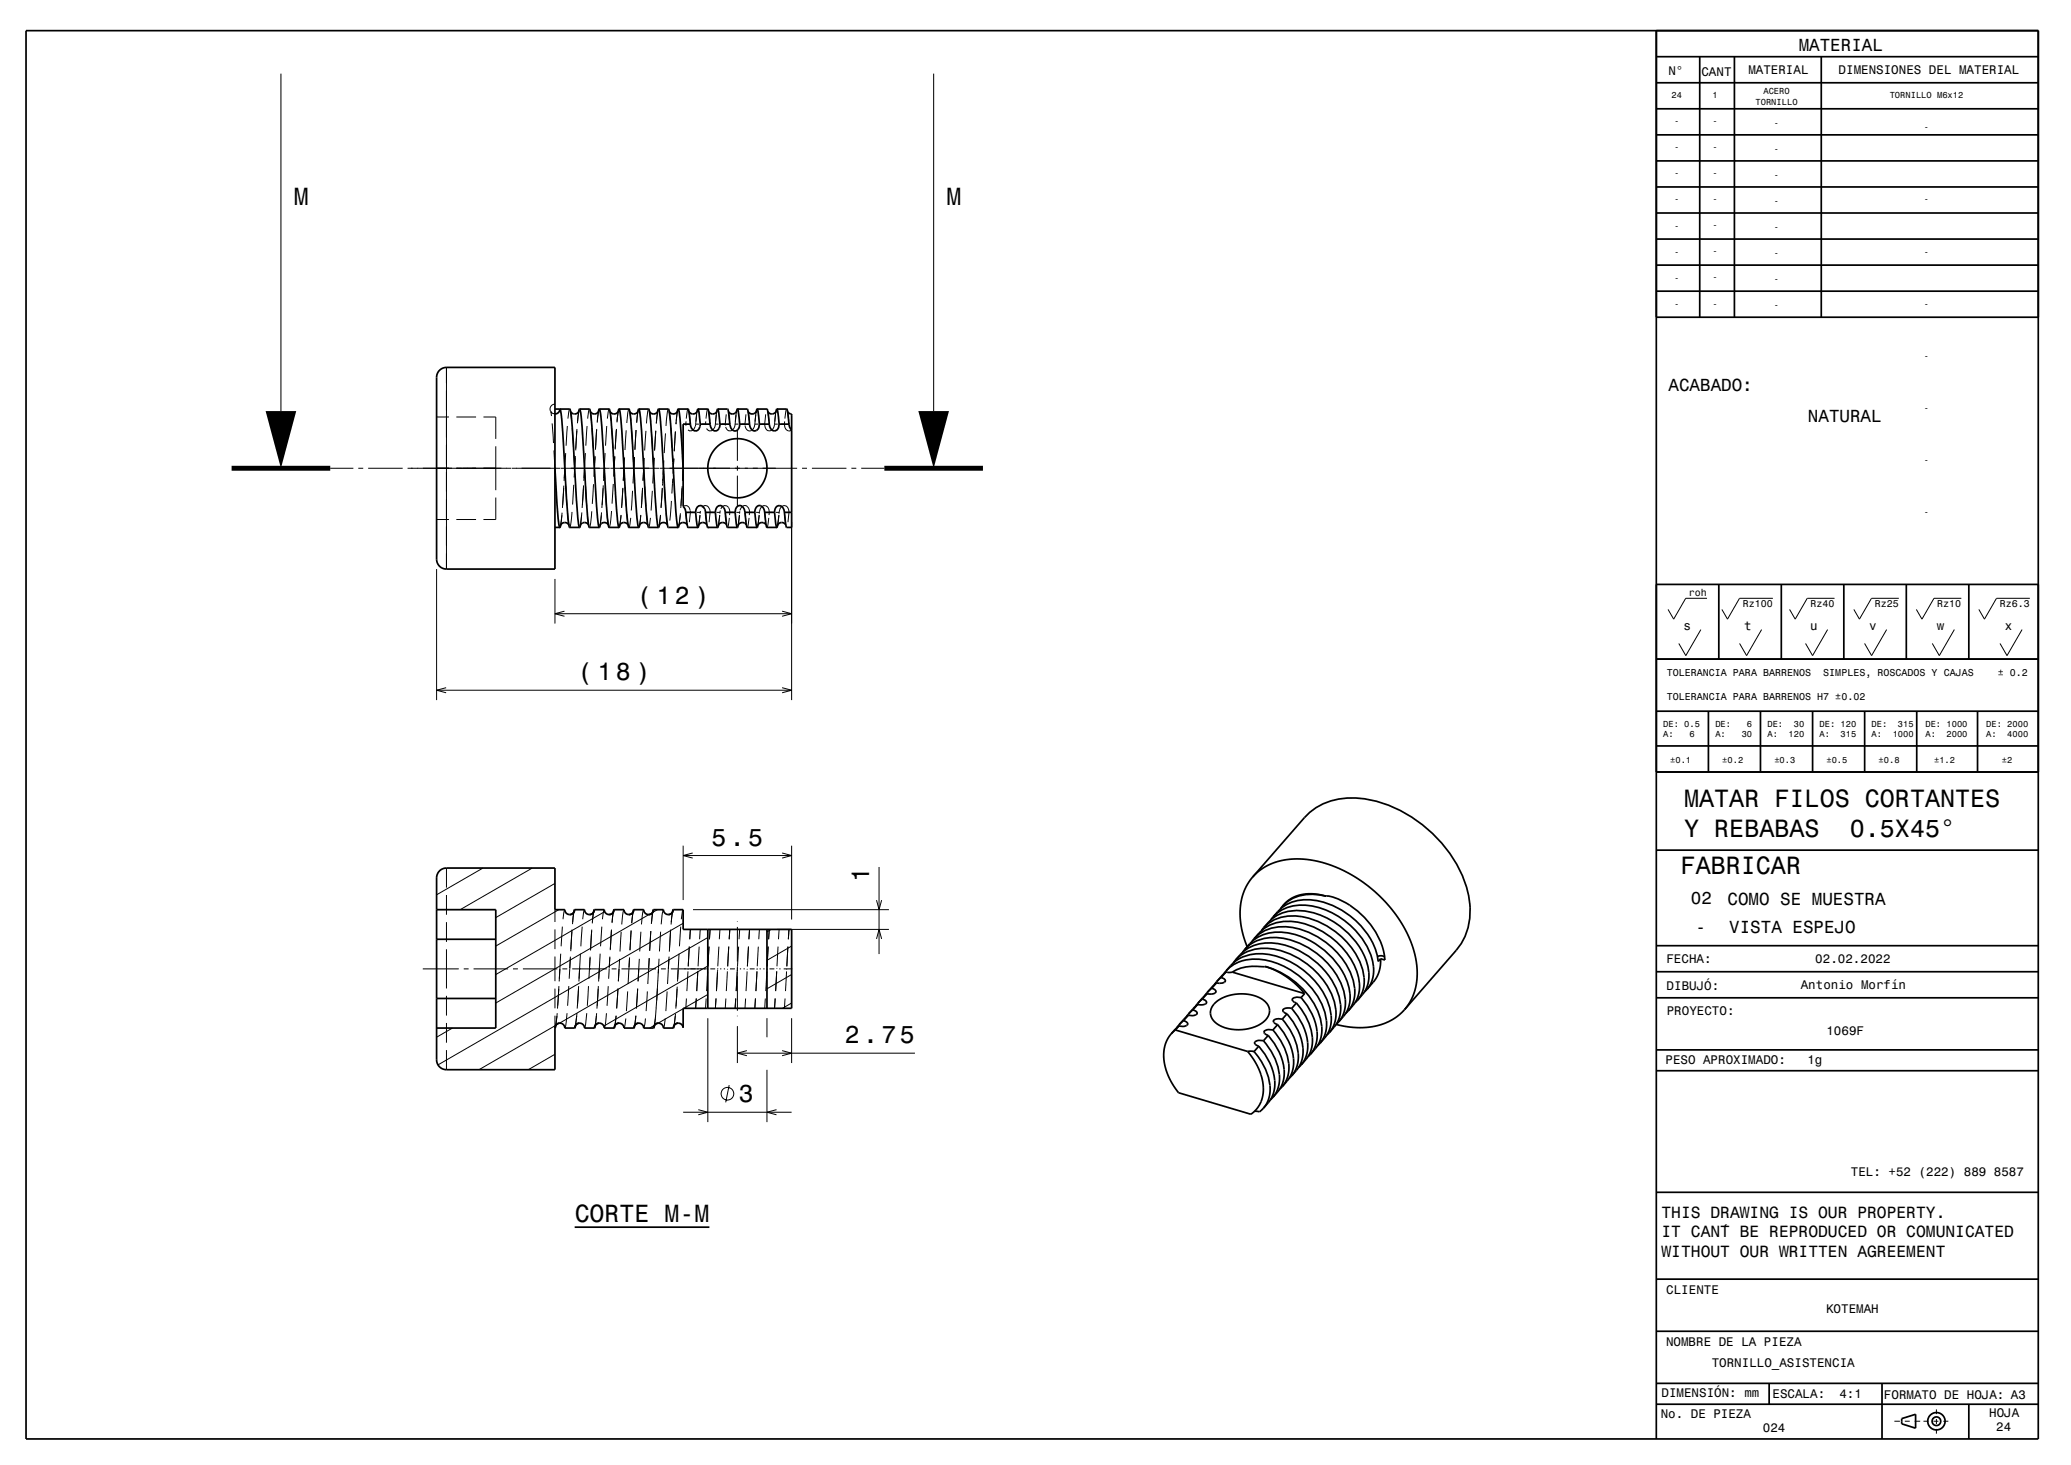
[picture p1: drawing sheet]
<svg xmlns="http://www.w3.org/2000/svg" width="420mm" height="297mm" viewBox="0 0 420 297" stroke-linecap="round" stroke-linejoin="round" font-family="sans-serif">
<g fill="none" stroke="#000" stroke-width=".2">
<path d="M57 14.9v68.4M189.3 14.9v68.4M90.5 74.5v40.9M67 94.9h4.7M72.7 94.9h1M74.7 94.9h7M82.7 94.9h1M83.4 94.9h1.4M84.7 94.9h19M88.5 84.5h2.5M92.5 84.5h4M98 84.5h2.5v4.5"/>
<path d="M100.5 90.5v8.9M103.8 94.9h9.9M112 85.8l.3 4M112.3 91.3l.2 3.6M112.5 83.9a.87 .87 0 0 1-.8-.5l.1 .9M112.5 81.9a1 1 0 0 0-.9 1.4M113.8 94.9h9.9M114.3 99l-.2 4M114.3 98.4l-.2 4M114.5 95l.2 2M114.7 91.9l-.3 5.6M114.7 98.5l.3 4"/>
<path d="M115.1 86.4l-.3 4M115.5 82.9l-.3 2M115.7 83.5l.2 1.8M116.1 86.8l.2 4M116.4 98.3l-.3 4M116.4 92.3l.1 2.6M116.7 92.5l-.3 4.3M117 87.3l-.2 4M117 87l-.2 4M117.4 83.5l-.3 2M117.4 83.4l-.3 2.4M118.3 99l-.2 4"/>
<path d="M118.3 98.4l-.2 4M118.6 95.1l.1 2M118.7 91.9l-.3 5.6M118.8 98.6l.2 4M119.1 86.4l-.3 4M119.5 82.9l-.3 2M119.7 83.5l.2 1.8M120.1 86.8l.2 4M120.4 98.2l-.3 4M120.4 92.3l.2 2.8M120.7 92.4l-.3 4.3M121 87.2l-.2 4"/>
<path d="M121 87l-.2 4M121.4 83.5l-.3 2M121.4 83.4l-.3 2.3M122.3 99l-.2 4M122.3 98.4l-.2 4M122.6 95.2l.1 2M122.7 91.9l-.3 5.6M122.8 98.7l.2 4M123.1 86.4l-.3 4M123.5 82.9l-.3 2M123.7 83.5l.2 1.8M123.8 94.9h9.9"/>
<path d="M124.1 86.8l.2 4M124.4 98.1l-.3 4M124.4 92.3l.1 2.7M124.7 92.6l-.1 2M124.7 92.4l-.2 4.2M125 87.1l-.2 4M125 87l-.2 4M125.4 83.5l-.3 2M125.4 83.4l-.3 2.2M126.3 98.9l-.2 4M126.3 99l-.2 4M126.6 94.7l-.2 2.8"/>
<path d="M126.6 95.2l.1 2M126.7 92.7l-.3 4.7M126.8 98.7l.2 4M127 87.2l-.3 4M127.5 82.9l-.2 .8-.2 2M127.7 83.4l.2 1.9M127.7 83.4v.1M127.7 83.5h.1M128.1 86.8l.2 4M128.3 99.5l-.3 4M128.4 92.3l.1 2.7M128.6 94.7l.1-2-.3 5.3"/>
<path d="M128.8 91.2l.2-4-.2 4M129.4 83.4l-.3 2.3 .3-2.2M130.3 99l-.2 4M130.3 98.9l-.2 4M130.5 94.8l-.1 2.7M130.5 94.8l-.1 2.6M130.6 95.1l.1 2M130.7 92.8l-.2 2M130.8 98.6l.2 4M131 87.3l-.3 4M131.5 82.9l-.1 .5-.3 2.4M131.7 83.5l.3 2.1"/>
<path d="M132.1 87l.2 4M132.3 99.5l-.3 4M132.4 92.5l.1 2.5M132.5 94.8l.2-2-.3 5.2M133 87.3l-.3 4 .3-4M133.4 83.4l-.3 2.4 .3-2.3M133.8 94.9h27.9M134.3 99l-.2 4M134.3 98.9l-.2 4M134.4 97.1v1.3M134.6 95.1l.1 2M134.6 93.3l-.2 4.2"/>
<path d="M134.8 98.6l.2 4M135 87.9l-.3 4M135.5 82.9l-.2 .6-.2 2.9M135.7 83.5l.2 1.8M136.1 86.8l.2 4M136.4 92.3l.1 1.5M136.4 97l-.1 3.1M136.7 93l-.2 3M137 87.5l-.3 4zM137.4 83.5l-.3 2.5v-.4M137.4 83.4l-.3 2M138.3 99l-.2 4"/>
<path d="M138.3 98.6l-.2 4M138.5 95.1l-.1 2M138.5 95.1l-.1 2.4M138.5 95v.1M138.5 86h.2M138.5 94.9v.1M138.9 86h.2M139.1 86v.3M139.1 85.4v.6M139.5 82.9l-.3 2M139.7 83.5l.2 1.8M140 85.7v.4"/>
<path d="M141.1 86.1v.1a1.02 1.02 0 0 1-.5 1 1.02 1.02 0 0 1-1.1 0M141.3 84.1l-.2 2M141.4 83.5l-.3 2M141.4 83.4h.1M141.7 86l-.6 .1M142.4 86h.7M143.1 86v.2M143.1 85.4v.6M143.5 82.9l-.3 2M143.7 83.5l.2 1.8M144 85.7v.4M145.1 86.1a.99 .99 0 0 1-.6 1.1 .99 .99 0 0 1-1.2-.3"/>
<path d="M145.1 86v.1M145.1 86h.6M145.1 86h.1M145.3 84.1l-.2 2M145.3 83.5l-.2 2M145.4 83.4l-.1 .3M146.4 86h.7M147.1 86v.3M147.3 84l-.2 2M147.5 82.9h.1M147.7 83.5l.2 1.8M148 85.7v.4"/>
<path d="M149.1 86.1a1.24 1.24 0 0 1-1.3 1.2l-.5-.4-.1-.3M149.1 86v.1M149.1 86h.6M149.1 86h.1M149.3 84.1l-.2 2M149.3 83.5l-.2 2M149.4 83.4l-.1 .3M149.5 87.1v6.3M149.5 94.4v1M149.5 96.4v6.3M150.4 86h.7M151.1 86v.1"/>
<path d="M151.3 84l-.2 2M151.5 82.9h.1M151.7 83.5l.2 1.8M152 85.7v.4M153.1 86.1a1.03 1.03 0 0 1-.5 1 1.03 1.03 0 0 1-1.1 0l-.4-.8M153.1 86h.6M153.1 86h.1M153.1 86v.1M153.3 84.1l-.2 2M153.3 83.5l-.2 2M153.4 83.4l-.1 .3M154.4 86h.7"/>
<path d="M155.1 86a1.19 1.19 0 0 0 1.1 1.4 1.37 1.37 0 0 0 .9-1.3M155.3 84l-.2 2M155.5 82.9h.1M155.7 83.5l.2 1.8M156 86v.1M157.1 86h.6M157.1 86v.1M157.1 86h.1M157.3 84.1l-.2 2M157.3 83.5l-.2 2M157.4 83.4l-.1 .3M158.4 86h.7"/>
<path d="M159.1 86a1.19 1.19 0 0 0 1 1.4l.4-.2M159.1 85.4v.6M159.5 82.9l-.3 2M159.7 83.5l.2 1.8M160 85.7v.4M162.7 94.9h1M164.7 94.9h7M172.7 94.9h1M174.7 94.9h4.6M88.5 115.4v26.5M88.5 105.3h2.5M92.5 105.3h4"/>
<path d="M100.5 100.9v4.4h-2.5M112.5 117.4v9M114 104.5l-.3 2M114 103.9l-.3 2.5M115.1 104l.2 2.4M116 103.8l-.2 2.1-.3 1M118 104.5l-.3 2M118 103.9l-.3 2.5M119.1 104.1l.2 2.3M120 103.7l-.2 2.4-.3 .8M122 104.5l-.3 2M122 103.9l-.3 2.5"/>
<path d="M123.1 104.2l.2 2.2M124 103.6l-.2 2.5-.3 .8M126 104.4l-.3 2M126 104.5l-.3 2M127.1 104.2l.3 2.2M127.9 105l-.4 1.9M129.9 104.5l-.2 2M129.9 104.4l-.2 2M131.1 104.1l.2 2.3M131.9 105l-.4 1.9M133.9 104.4l-.2 2M134 104.5l-.3 2"/>
<path d="M135.1 104.1l.3 2.3M135.6 106.9h-.1M136.2 101.6l-.4 3.9M138 104.5l-.3 2M138 104.1l-.3 2.3M138.5 102.7a1.02 1.02 0 0 1 1.2 .1 1.02 1.02 0 0 1 .3 1.1M139.1 103.8l.2 2M139.3 106.1l.1 .3M139.4 106.4h.1M139.5 106.9h.1M140 103.9h.7M140 103.9l-.2 2"/>
<path d="M142 104.5l-.3 2M142 104.4l-.3 2M142 103.8l-.7 .1M142 103.8v.3M142 103.6v.2M142.4 102.9a.79 .79 0 0 1 1.2-.2l.3 .5 .1 .7M143.1 103.8l.2 2M143.4 106.4h.1M143.5 106.9h.1M144 103.9h.7M144 103.9l-.2 2M146 104.5l-.3 2"/>
<path d="M146 104.4l-.3 2M146 103.8l-.7 .1M146 103.8v.3M146.1 103.5l-.1 .3M146.2 103.2a.98 .98 0 0 1 1.2-.6 .98 .98 0 0 1 .6 1.3M147.1 103.8l.2 2M147.4 106.4h.1M147.9 105l-.4 1.9M148 103.9h.7M148 103.9v.5M150 104.5l-.3 2M150 104.4l-.3 2"/>
<path d="M150 103.8l-.7 .1M150 103.8v.3M150.1 103.6l-.1 .2M150.1 103.5a.94 .94 0 0 1 .9-1 .94 .94 0 0 1 1 .9v.5M151.1 103.8l.2 2M151.3 106.4h.1M151.9 105l-.4 1.9M152 103.9h.7M152 103.9v.5M154 104.5l-.3 2M154 104.4l-.3 2M154 103.8l-.7 .1"/>
<path d="M154 103.8v.3M154 103.8h.1M154 103.8a1.18 1.18 0 0 1 1.3-1.3 1.34 1.34 0 0 1 .7 1.4M155.1 103.8l.2 2M155.3 106.4h.1M155.9 105l-.4 1.9M156 103.9v.5M156 103.9h.7M158 104.5l-.3 2M158 104.4l-.3 2M158 103.9h.1M158 103.8a1.32 1.32 0 0 1 1-1.3 1.15 1.15 0 0 1 1 1.4"/>
<path d="M158 103.8l-.7 .1M158 103.8v.3M158.5 105.9h.1M159.1 103.8l.2 2M159.3 106.4h.1M159.5 106.9h.1M160 103.9h.2M160 103.9l-.2 2M160.4 103.9h.1M160.5 105.9v36M88.5 139.9h72M90.5 139.4l-2 .5 2 .5"/>
<path d="M112.5 124.4h48M114.5 123.9l-2 .5 2 .5M158.6 139.4l1.9 .5-1.9 .5M158.6 123.9l1.9 .5-1.9 .5M344.9 127.6l-3 5.3-1.4-2.4M346.2 121.3h-4.3l-2.5 4.2-1.1-2M357.3 127.6l-3.1 5.3-1.4-2.4M359.5 121.3h-6.7l-2.5 4.2-1.1-2M370.6 127.6l-3 5.3-1.4-2.4M372.1 121.3h-5.6l-2.4 4.2-1.2-2M382.6 127.6l-3 5.3-1.5-2.4M385.1 121.3h-5.6l-2.4 4.2-1.1-2"/>
<path d="M396.3 127.6l-3 5.3-1.4-2.4M397.8 121.3h-5.6l-2.4 4.2-1.2-2M410.1 127.6l-3.1 5.3-1.4-2.4M411.7 121.3h-6.8l-2.4 4.2-1.2-2M90.5 176v3.9M97.9 176l-9.4 5.4M107.9 176l-14.6 8.4M112.5 179.1l-12 6.9M138.5 171.4v11.1M138.5 173.4h22M140.5 172.9l-2 .5 2 .6M158.6 172.9l1.9 .5-1.9 .6"/>
<path d="M160.5 171.4v15M178.3 175.8v17.6M85.7 196.4h7.3M90.5 181.4v4M90.5 186.9v4M90.5 192.4v8M94 196.4h1M96 196.4h7M104 196.4h1M106 196.4h7M112.5 184.4v2.5M112.5 188.4v4"/>
<path d="M112.5 193.9v5M113.3 184.4l-12.8 7.4M113.3 199.9l-.2 4M113.5 196.4l-.1 2M113.7 193.3l-.3 5.7M114 196.4h1M114 187.9l-.2 3.9M114.5 184.4l-.3 2M115.4 199.9l-.3 4M115.5 196.3l-.1 2.1M115.7 194.3l-.2 2M115.7 193.9l-.2 2.4"/>
<path d="M116 188.8l-.3 4M116 188.5l-.2 3.9M116 196.4h7M116.3 185l-.2 2M116.4 184.9l-.3 2.4M117.3 199.9l-.2 4M117.5 196.4h.1M117.5 196.4l-.1 2.6M117.7 193.3l-.2 3.1M118.1 187.9l-.3 3.9M118.5 184.4l-.3 2M119.3 199.9l-.2 4"/>
<path d="M119.5 196.4h.1M119.5 196.4l-.1 2M119.5 196.3v.1M119.6 196.2v.1M119.7 194.2l-.1 2M119.7 193.9l-.1 2.3M120 188.7l-.2 4M120 188.4l-.2 4M120.4 185l-.3 2M120.4 184.9l-.3 2.3M121.3 199.9l-.2 4M121.5 196.4l-.1 2.6"/>
<path d="M121.5 196.4h.1M121.7 193.3l-.2 3.1M122.1 187.9l-.3 3.9M122.5 184.4l-.3 2M122.6 184.8l-22.1 12.8M123.4 199.9l-.3 4M123.5 196.4l-.1 2M123.5 196.4h.1M123.5 196.3v.1M123.6 196.1v.1M123.7 194.1l-.1 2M123.7 193.9l-.1 2.2"/>
<path d="M124 188.6l-.2 4M124 188.4l-.2 4M124 196.4h1M124.4 185l-.3 2M124.4 184.9l-.3 2.2M125.5 196.4h.1M125.5 196.4l-.1 2.6M125.7 194.4l-.3 4.5M126 188.9l-.3 4M126 196.4h7M126.5 184.4l-.1 .5-.3 2.5M127.6 196.3l-.2 3.2"/>
<path d="M127.7 194.1l-.1 2.1M128 188.7l-.2 3.9zM128.4 184.9l-.3 2.3 .3-2.2M129.5 196.4l-.1 2.6M129.7 194.4l-.3 4.5M130 188.9l-.3 4M130.5 184.4l-.1 .5-.3 2.5M131.5 196.4v.1M131.5 196.4l-.1 3.1M131.6 185.4l-31.1 17.9M131.7 194.3l-.1 2M132 188.8l-.2 4z"/>
<path d="M132.4 184.9l-.3 2.4 .3-2.3M133.3 184.4l-.9 .6M133.7 194.4l-.5 8.4M134 188.9l-.3 4M134 196.4h1M134.5 184.4l-.2 1.1-.2 1.9M135.5 196.5l-.1 3M135.5 196.4h.1M135.5 196.5h.1M135.7 193.9l-.2 2.5M136 188.9l-.3 4M136 188.5l-.2 3.9"/>
<path d="M136 196.4h7.3M136.4 185l-.3 2M136.4 184.9l-.3 2.5M137.5 196.4h.1M137.7 193.3l-.3 5.7M138 187.9l-.2 3.9M138.5 184.4l-.3 2M138.5 187.2l-49.7 28.7M139.5 196.9l-.2 4M139.5 196.4v.2M139.8 191.9l-.2 4M140 188.4l-.1 2"/>
<path d="M140.5 184.4h39.8M141.5 196.9l-.2 4M141.5 196.7h.1M141.5 196.6v.1M141.5 196.4v.1M141.5 196.3v.1M141.5 196.4h.1M141.6 196.2l-.1 .1M141.8 191.9l-.2 4M142 188.4l-.1 2M143.5 196.9l-.2 4M143.5 196.4v.2"/>
<path d="M143.5 195.8l-21 12.2M143.5 190.1l-30 17.3M143.8 191.9l-.2 4M144 188.4l-.1 2M144 196.4h1M145.5 196.9l-.2 4M145.5 196.6v.2v-.1M145.6 196.2l-.1 .3M145.8 191.9l-.2 4M146 188.4l-.1 2M146 196.4h.3M146.8 196.4h.2"/>
<path d="M147.5 196.9l-.2 4M147.5 196.4v.2M147.5 196.4h.1M147.8 191.9l-.2 4M148 188.4l-.1 2zM148 196.4h1M149.5 196.9l-.2 4M149.5 196.6v.2M149.5 186.8v.1M149.5 187.9v7M149.5 197.9v7M149.6 196.2l-.1 .3"/>
<path d="M149.8 191.9l-.3 5M150 188.4l-.1 2M150 196.4h.3M150.8 196.4h.2M151.5 196.9l-.2 4M151.5 196.4v.2M151.8 191.9l-.2 4M152 188.4l-.1 2zM152 196.4h1M153.5 196.9l-.2 4M153.5 196.5v.1M153.6 196.2l-.1 .3"/>
<path d="M153.8 191.9l-.2 4M154 188.4l-.1 2M154 196.4h.3M154.8 196.4h.2M155.5 196.9l-.2 4M155.5 196.4v.2M155.8 191.9l-.2 4zM156 188.4l-.1 2zM156 196.4h1M156.4 188.4l-.9 .5M157.5 196.4h.1M157.5 188.4h22.8"/>
<path d="M157.6 196.2l-.1 .2M157.8 191.9l-.2 4M158 188.4l-.1 2M158 196.4h.3M158.9 196.4h1.8M159.5 196.9l-.2 4M159.5 196.4v.2M159.5 196.4h.1M159.8 191.9l-.2 4zM160 188.4l-.1 2zM160.5 197.6l-5 2.9M160.5 191.8l-5 2.9"/>
<path d="M177.8 182.5l.5 1.9 .5-1.9M177.8 190.3l.5-1.9 .5 1.9M90.5 201.9v4M90.5 207.4v4M90.5 212.9v4M91.8 208.4l-3.3 1.9M112.5 213.7l-5.4 3.2M112.5 200.4v4M112.5 205.9v2.5M112.7 207.9l-15.6 9M113 206l-.3 1.9M113 205.4l-.3 2.5"/>
<path d="M113.3 200.5l-.2 4M115 205.4l-.3 2.5-.2 .5M117 206l-.3 1.9M117 205.4l-.3 2.5M117.3 200.5l-.2 4M119 205.4l-.2 2.3-.3 .7M121 206l-.3 1.9M121 205.4l-.3 2.5M121.3 200.5l-.2 4M123 205.4l-.2 1.8-.3 1.2M124.9 206l-.2 1.9M125 205.9l-.3 2"/>
<path d="M125.3 200.4l-.2 4M125.3 200.5l-.2 4M126.9 206.5l-.4 1.9M127.3 201l-.3 4M129 205.9l-.3 2M129 206l-.3 1.9M129.3 200.5l-.2 4M129.3 200.4l-.2 4M130.9 206.5l-.4 1.9M131.3 201l-.3 4M132.7 207.9l-.9 .5M132.9 206.4l-.2 1.5"/>
<path d="M133 205.9l-.3 2M133.1 204.3l-.2 2.1M133.3 200.4l-.2 4M134.9 206.5l-.4 1.9M135.3 201l-.3 4M137 206l-.3 2M137 205.5l-.3 2.4M137.3 200.5l-.2 4M137.3 200l-.2 4M138.5 204.5l-5 2.9M139.2 202.4l-.1 2M141.2 202.4l-.1 2"/>
<path d="M143.2 202.4l-.1 2M143.5 201.6l-4.8 2.8M143.5 206.4v21.1M145.2 202.4l-.1 2M147.2 202.4l-.1 2M147.9 220l-.7 3.5M149.2 202.4l-.1 2M149.5 205.9v.1M149.5 208v7.5M149.5 213.5h36.1M151.2 202.4l-.1 2M151.5 213l-2 .5 2 .5"/>
<path d="M153.2 202.4l-.1 2M155.2 202.4l-.1 2M155.5 206.4v3.9M155.5 216.9v10.6M157.2 202.4l-.1 2M157.3 200.9l.2-4-.2 4M158.6 213l1.9 .5-1.9 .5M159.2 202.4l-.1 2M160.5 203.3l-1.8 1.1M160.5 206.4v9.1M138.5 225.5h22M141.6 225l1.9 .5-1.9 .5"/>
<path d="M157.5 225l-2 .5 2 .5M384.2 288.1h1.1M386.3 288.1h1M388.3 288.1h1.1M390.1 288.1h1M392.1 288.1h1M392.7 285.7v1M392.7 287.7v1M392.7 289.7v.9M394.1 288.1h1"/>
<circle cx="147.5" cy="221.7" r="1.28"/>
</g>
<g fill="none" stroke="#000" stroke-width=".35">
<path d="M5.3 6.2h408.1v285.5h-408.1zM335.9 6.2v285.5M335.9 16.8h77.4M335.9 11.5h77.4M344.7 11.5v52.8M351.7 11.5v52.8M369.4 11.5v52.8M335.9 37.9h77.4M335.9 32.6h77.4M335.9 27.3h77.4M335.9 22.1h77.4M335.9 59h77.5"/>
<path d="M335.9 53.7h77.4M335.9 48.5h77.4M335.9 43.2h77.4M89.2 75l.6-.4 .7-.1h22v40.9h-22a2 2 0 0 1-2-2v-36.9l.2-.9zM335.9 64.3h77.5M112.5 94.9a72.4 72.4 0 0 0 .9 11.8l.1 .2M112.5 82.9h3l.3 .8 1.4 21.4 .3 1.8M112.5 83.9l.7-.2 .3-.8 .2 .4a84.6 84.6 0 0 1 .8 11.7l.4 6.2 .5 5.5 .1 .2h2M117.4 83.4a.94 .94 0 0 1-1.7 .1M117.5 82.9l-.1 .6M117.5 82.9l.1 .2a43.7 43.7 0 0 1 .8 8.3l.5 9.8 .4 5.1 .2 .6h2M117.5 82.9h2l.2 .4 .3 3.1 .6 8.7a70.9 70.9 0 0 0 .8 11.6l.1 .2"/>
<path d="M121.4 83.4a.94 .94 0 0 1-1.7 .1M121.5 82.9l-.1 .6M121.5 82.9h2.1l.2 .7 .4 5.4 .6 11.4a27.3 27.3 0 0 0 .7 6.5M121.5 82.9l.1 .1a43.8 43.8 0 0 1 .8 8.4l.2 3.8a75.4 75.4 0 0 0 .8 11.5l.1 .2h2M125.4 83.4a.94 .94 0 0 1-1.7 .1M125.5 82.9l-.1 .6M125.5 82.9h2.1l.2 .7 1.4 21.4 .3 1.9M125.5 82.9l.1 .1a14.8 14.8 0 0 1 .5 4.4l.5 7.8a83.6 83.6 0 0 0 .9 11.7h2M129.4 83.4a.95 .95 0 0 1-1.7 .1M129.5 82.9l-.1 .6M129.5 82.9h2.1l.2 .7 1.4 21.4 .3 1.9M129.5 82.9l.1 .1a14.4 14.4 0 0 1 .5 4.4l.5 7.7a84.1 84.1 0 0 0 .9 11.8h2"/>
<path d="M133.4 83.4a.95 .95 0 0 1-1.7 .1M133.5 82.9l-.1 .6M133.5 82.9l.4 1.8 .7 10.4a81.8 81.8 0 0 0 .8 11.7l.1 .1h2M133.5 82.9h2l.2 .5a177.6 177.6 0 0 1 1.1 15.9 45.8 45.8 0 0 0 .6 7.4l.1 .2M137.4 83.4a.95 .95 0 0 1-1.7 .1M137.5 82.9l-.1 .6M137.5 82.9l.4 2.1 .6 9.9M137.5 82.9l2.1 .1 .4 3M140 86a1.04 1.04 0 0 0 .5 1.1 1.04 1.04 0 0 0 1.2-.1l.3-1M140 86h-1.5v16.7l.4 .4 .2 .8M141.4 83.4a.95 .95 0 0 1-1.7 .1M141.5 82.9l-.1 .6"/>
<path d="M141.5 82.9l.3 .7 .2 2.4M141.5 82.9h2.1l.4 3.1M142 86h2M144 86v.1a1.02 1.02 0 0 0 .5 1.1 1.02 1.02 0 0 0 1.2-.2l.3-1M145.4 83.4a.95 .95 0 0 1-1.7 .1M145.5 82.9l-.1 .6M145.5 82.9l2.1 .1 .4 3M145.5 82.9l.3 .7 .2 2.4M146 86h2M148 86a1.42 1.42 0 0 0 1 1.4 1.2 1.2 0 0 0 1-1.4M149.4 83.4a.95 .95 0 0 1-1.7 .1M149.5 82.9l-.1 .6"/>
<path d="M150 86l-.3-2.5-.2-.6 2.1 .1 .4 3M150 86h2M152 86v.1a1.12 1.12 0 0 0 1.4 1.2l.5-.6 .1-.7M153.4 83.4a.95 .95 0 0 1-1.7 .1M153.5 82.9l-.2 .6M153.5 82.9l2.1 .1 .4 3M153.5 82.9l.2 .6 .3 2.5M154 86h2M156 86v.1a1.07 1.07 0 0 0 1.5 1.1l.4-.5 .1-.7M157.4 83.4a.95 .95 0 0 1-1.7 .1M157.5 82.9l-.2 .6M157.5 82.9l2.1 .1 .4 3"/>
<path d="M157.5 82.9l.2 .6 .3 2.5M158 86h2M159.7 83.5l.4 .3 .4 .1v23h-1l-.4-3M160 86l.1 .6 .4 .6M112.5 106.9h1M113.7 106.4l-.2 .5M115.4 106.4a.95 .95 0 0 0-1.7 .1M117.7 106.4l-.2 .5M119.4 106.4a.95 .95 0 0 0-1.7 .1M121.7 106.4l-.2 .5M123.4 106.4a.95 .95 0 0 0-1.7 .1M125.7 106.4l-.2 .5"/>
<path d="M127.4 106.4a.95 .95 0 0 0-1.7 .1M129.7 106.4l-.2 .5M131.4 106.4a.95 .95 0 0 0-1.7 .1M133.7 106.4l-.2 .5M135.4 106.4a.95 .95 0 0 0-1.7 .1M137.7 106.4l-.2 .5M139.1 103.9l.4 3h2M139.1 103.9h2M139.4 106.4a.95 .95 0 0 0-1.7 .1M141.1 103.9l.3 2.5 .1 .5M141.1 103.9a1 1 0 0 1 .4-1.1 1 1 0 0 1 1.1 0l.4 .5 .1 .6M141.7 106.4l-.2 .5"/>
<path d="M143.1 103.9l.4 3h2M143.1 103.9h2M143.4 106.4a.95 .95 0 0 0-1.7 .1M145.1 103.9l.3 2.5 .1 .5M145.1 103.9a1 1 0 0 1 .3-1.1 1 1 0 0 1 1.2-.1l.4 .6 .1 .6M145.7 106.4l-.2 .5M147.1 103.9l.4 3h2M147.1 103.9h2M147.4 106.4a.95 .95 0 0 0-1.7 .1M149.1 103.9l.2 2.3 .2 .7M149.1 103.9a1.17 1.17 0 0 1 1-1.4 1.35 1.35 0 0 1 1 1.4M149.7 106.4l-.2 .5"/>
<path d="M151.1 103.9l.4 3h2.1l.1-.5M151.1 103.9h2M151.3 106.4a.95 .95 0 0 0-1.6 .1M153.1 103.9l.2 2.3 .2 .7M153.1 103.9a1.1 1.1 0 0 1 1.2-1.4 1.5 1.5 0 0 1 .8 1.4M155.1 103.9l.4 3h2M155.1 103.9h2M155.4 106.4a.95 .95 0 0 0-1.7 .1M157.1 103.9l.2 2.3 .2 .7M157.1 103.9a1.01 1.01 0 0 1 .4-1.1 1.01 1.01 0 0 1 1.2 0l.4 1.1M157.7 106.4l-.1 .5M159.1 103.9h1.4"/>
<path d="M159.3 106.4a.95 .95 0 0 0-1.6 .1M335.9 118.5h77.5M348.6 118.5v15.1M361.3 118.5v15.1M373.9 118.5v15.1M386.6 118.5v15.1M399.3 118.5v15.1M335.9 133.6h77.5M335.9 156.5h77.5M335.9 144.2h77.5M335.9 151.2h77.5M346.5 144.2v12.3"/>
<path d="M357 144.2v12.3M367.6 144.2v12.3M378.2 144.2v12.3M388.7 144.2v12.3M401 144.2v12.3M254 177.8l2.1-1.8 2.6-1.2 3.2-.6 3.3 .1 3.5 .7 3.5 1.4 3.4 1.9 3.2 2.4 2.9 3 2.3 3.2 1.6 2.8 1.3 3.6 .5 3.4-.2 2.9-.8 2.6-.6 1.2-.9 1.3M254 177.8l-1 1.4-.7 1.4-.5 1.7-.3 1.9v1.9l.2 1.8 .5 1.9 .7 2.1M254 177.8l10.5-12a13.3 13.3 0 0 1 12.2-3.9 26.9 26.9 0 0 1 20.7 17.9 14.3 14.3 0 0 1-1 11.5l-1 1.3-10.5 12.1M335.9 172.4h77.5M88.5 184.4h12v24h-12M88.5 190.4h12M115.5 185.4l-.7-.3-.3-.7h-2v-8.4h-22a2 2 0 0 0-2 2v36.9a2 2 0 0 0 2 2h22v-8.5"/>
<path d="M116.4 184.9l-.4 .4-.5 .1M116.5 184.4l-.3 .8-.7 .2M116.5 184.4l-.2 .6M116.5 184.4h2l.3 .7 .7 .3M120.4 184.9l-.4 .4-.5 .1M120.5 184.4l-.3 .8-.7 .2M120.5 184.4l-.1 .6M120.5 184.4h2l.3 .7 .7 .3M124.4 184.9l-.4 .4-.5 .1M124.5 184.4l-.3 .8-.7 .2M124.5 184.4l-.1 .6M124.5 184.4h2l.3 .7 .7 .3"/>
<path d="M128.4 184.9l-.4 .4-.5 .1M128.5 184.4l-.3 .7-.7 .3M128.5 184.4l-.1 .6M128.5 184.4h2l.3 .7 .7 .3M132.5 184.4l-.3 .8-.7 .2 .5-.1 .4-.4M132.5 184.4l-.1 .6M132.5 184.4h2l.3 .7 .7 .3M136.4 184.9l-.4 .4-.5 .1M136.5 184.4a1 1 0 0 1-1 1M136.5 184.4l-.1 .6M136.5 184.4h2v4h22v16h-22v4l-.3-.8-.7-.2M143.5 188.4v16"/>
<path d="M155.5 188.4v16M246.7 199.3l-1.9 1.9M246.7 199.3l-1 1M246.7 199l-.4 .6M247.7 198.2l-1 .8M247.7 198.2l.5 .2 .3 .2v.4l-.6 .3h-1.2M248.6 197.1l-1.9 1.9M248.6 197.1h1.3M248.6 197.1l-.9 1.1M248.7 196.8a8.1 8.1 0 0 1 8.7-3.3 16.2 16.2 0 0 1 12.3 10.8l.3 1.6a6 6 0 0 1-1.3 4.5l-1 1.1M248.7 196.8a8.2 8.2 0 0 1 7.9-2.2 16.3 16.3 0 0 1 12.1 10.7l.3 1.7a6 6 0 0 1-1.3 4.5M248.7 196.8l-.5 .6"/>
<path d="M249.9 197.1l14.7 4.3M250.6 194.6a8 8 0 0 1 7.8-2.2 16.2 16.2 0 0 1 12.2 10.7l.3 1.7a6 6 0 0 1-1.3 4.5M250.6 194.6a8.2 8.2 0 0 1 8.6-3.3 16.2 16.2 0 0 1 12.4 10.7l.3 1.7a6 6 0 0 1-1.3 4.5l-1 1.1M250.6 194.6l-.5 .6M252.5 192.4a8 8 0 0 1 7.8-2.2 16.2 16.2 0 0 1 12.2 10.7l.3 1.7M252.5 192.4l-.5 .6M252.5 192.4a8.2 8.2 0 0 1 8.7-3.3 16.1 16.1 0 0 1 12.4 11.1l.2 1.3M254.4 190.3a8.2 8.2 0 0 1 7.8-2.3 16.2 16.2 0 0 1 12.2 10.8l.3 1.6M254.4 190.3l-.5 .5M254.4 190.3a8.2 8.2 0 0 1 8.8-3.3 16 16 0 0 1 12.3 11.1l.2 1.2M256.3 188.1a8.1 8.1 0 0 1 8.4-3.4 16 16 0 0 1 12.7 11.2l.2 1.2a6 6 0 0 1-1.3 4.6l-1 1M256.3 188.1l-.5 .5"/>
<path d="M256.3 188.1a8.3 8.3 0 0 1 7.8-2.3 16.1 16.1 0 0 1 12.3 10.8l.2 1.6M256.6 195.9l2.2 .9 1.9 1.1 2 1.6 1.9 1.9M256.6 195.9l-.1 .1a10.6 10.6 0 0 0-6.6 1.1M256.6 195.9a16.3 16.3 0 0 1 11.2 10.6l.3 1.6M258.2 185.9a8.8 8.8 0 0 1 9.3-1.9 16.1 16.1 0 0 1 10.9 10.8l.2 1.2a6 6 0 0 1-1.4 4.6M258.2 185.9l-.4 .6M258.2 185.9a8.3 8.3 0 0 1 8.9-3.3 16.1 16.1 0 0 1 12.2 11.1l.2 1.2 .5-.5M260.1 183.7l-.4 .6M269 181.7l-2-.4-2.1-.1a6.6 6.6 0 0 0-4.8 2.5M269 181.7a8.9 8.9 0 0 0-8.9 2M269 181.7a8.4 8.4 0 0 1 4.7 1.8 15.2 15.2 0 0 1 7.2 11.1l-.9-.2M275.7 199.3a6 6 0 0 1-1.3 4.5l-1 1.1"/>
<path d="M275.7 199.3h.1M276.6 198.2a6 6 0 0 1-1.3 4.5M276.6 198.2h.1M279.4 193.9l.8-.1 .6 .2M280 194.4a6.6 6.6 0 0 1-1.5 4.7l-1.3 1.5M335.9 191.7h77.5M335.9 197h77.5M88.5 202.4h12M112.7 207.9l-.2 .5M113.5 207.4l-.7 .3-.3 .7M113.5 207.4a1 1 0 0 1 1 1h2M113.5 207.4l-.5 .2-.3 .3"/>
<path d="M116.7 207.9l-.2 .5M117.5 207.4l-.6 .3-.4 .7M117.5 207.4l.8 .3 .2 .7h2M117.5 207.4l-.5 .2-.3 .3M120.7 207.9l-.2 .5M121.5 207.4l-.6 .3-.4 .7M121.5 207.4l.8 .3 .2 .7h2M121.5 207.4l-.4 .1-.4 .4M124.7 207.9l-.2 .5M125.5 207.4l-.6 .3-.4 .7M125.5 207.4l.8 .3 .2 .7h2M125.5 207.4l-.4 .1-.4 .4"/>
<path d="M128.7 207.9l-.2 .5M129.5 207.4l-.6 .3-.4 .7M129.5 207.4l.8 .3 .2 .7h2M129.5 207.4l-.4 .1-.4 .4M132.7 207.9l-.2 .5M133.5 207.4l-.6 .3-.4 .7M133.5 207.4l.8 .3 .2 .7h2M133.5 207.4l-.4 .1-.4 .4M136.7 207.9l-.2 .5M137.5 207.4l-.6 .3-.4 .7M137.5 207.4l-.4 .1-.4 .4M237.5 209.6a8.1 8.1 0 0 0-.4 8.9l.8 1.4 1.1 1.6 14.7 4.4a6.9 6.9 0 0 0 1.9-8.4l-1-2.1-1.6-2.2"/>
<path d="M238.4 208.8l-.9 .8M238.4 208.8l14.6 4.4M239.1 208l-1.6 1.6M239.1 208l-.7 .8M239.1 207.8l-.4 .6M240 206.9l-.9 .9M240 206.9l.6 .3 .3 .5a.92 .92 0 0 1-1 .4l-.8-.1M241 205.8l-1.9 2M241 205.8l-1 1.1M241 205.6l-.4 .6M241.9 204.7l-.9 .9M241.9 204.7l.8 .5 .1 .3-.2 .2"/>
<path d="M242.5 205.7l-.7 .2-.8-.1M242.6 205.7h-.1M242.9 203.6l-1.9 2M242.9 203.6l-1 1.1M242.9 203.4l-.4 .6M243.8 202.5l-.9 .9M243.8 202.5l.8 .4a.58 .58 0 0 1-.7 .8l-1-.1M244.8 201.4l-1.9 2M244.8 201.4l-1 1.1M244.8 201.2l-.4 .6M245.7 200.3l-.9 .9M245.7 200.3a.79 .79 0 0 1 .9 .9 1.92 1.92 0 0 1-1.8 .2"/>
<path d="M246.4 203.3a8.4 8.4 0 0 1 10.2-.2 2.63 2.63 0 0 1-.7 4.3 8.5 8.5 0 0 1-9.6-.3 2.49 2.49 0 0 1 .1-3.8zM253 213.2h1.3M254.3 213.2a11.7 11.7 0 0 1 3.3 7.3 5.9 5.9 0 0 1-1.4 4.1M255.3 212.1a11.1 11.1 0 0 1 3.2 7.5 5.8 5.8 0 0 1-1.3 3.9l-1 1.1M255.3 212.1l-1 1.1M256.2 211a11.6 11.6 0 0 1 3.3 7.3 5.9 5.9 0 0 1-1.3 4.2M256.2 211a1.51 1.51 0 0 0-1.8 .4l.2 .3 .7 .4M257.2 209.9a11.1 11.1 0 0 1 3.2 7.5 5.8 5.8 0 0 1-1.3 4l-.9 1.1M257.2 209.9l-1 1.1M258.1 208.8a11.6 11.6 0 0 1 3.3 7.3 5.9 5.9 0 0 1-1.3 4.2M258.1 208.8a1.7 1.7 0 0 0-1.7 .3l.1 .4 .7 .4M259.1 207.7a11.1 11.1 0 0 1 3.3 7.5 5.8 5.8 0 0 1-1.4 4l-.9 1.1"/>
<path d="M259.1 207.7l-1 1.1M260.1 206.6a11.6 11.6 0 0 1 3.2 7.3 5.9 5.9 0 0 1-1.3 4.2M260.1 206.6a1.67 1.67 0 0 0-1.8 .3l.1 .4 .7 .4M261 205.5a11.2 11.2 0 0 1 3.3 7.5 5.8 5.8 0 0 1-1.4 4l-.9 1.1M261 205.5l-.9 1.1M262 204.4a11.2 11.2 0 0 1 3.2 7.4 5.9 5.9 0 0 1-1.3 4.1M262 204.4a1.26 1.26 0 0 0-1.8 .5l.2 .3 .6 .3M262 218.1l-.5 .5M262.9 203.3a11.4 11.4 0 0 1 3.3 7.6 5.8 5.8 0 0 1-1.4 3.9l-.9 1.1M262.9 203.3l-.9 1.1M263.9 202.2a11.3 11.3 0 0 1 3.2 7.4 5.9 5.9 0 0 1-1.3 4.1M263.9 202.2h-.9l-.8 .2-.1 .3 .1 .3 .7 .3"/>
<path d="M263.9 215.9l-.5 .5M264.6 201.4l-.7 .8M265.8 213.7l-.5 .5M267.7 211.5l-.5 .5M268.1 208.1h.1M268.1 208.1a6 6 0 0 1-1.4 4.5l-.9 1.1M269.6 209.3l-.5 .5M271.5 207.1l-.5 .5M272.8 202.6h.1M272.8 202.6a6 6 0 0 1-1.3 4.5M273.4 204.9l-.5 .6M273.8 201.5a6 6 0 0 1-1.3 4.5l-1 1.1"/>
<path d="M273.8 201.5h.1M274.7 200.4h.1M274.7 200.4a6 6 0 0 1-1.3 4.5M275.3 202.7l-.5 .6M277.2 200.6l-.5 .5M284.9 204.7l-1.2 1.1-1.4 1-1.5 .7-1.8 .5-1.9 .3h-1.8l-2.4-.2-1.9-.4M335.9 202.3h77.5M335.9 217.1h77.5M335.9 212.8h77.5M256.2 224.6a1.44 1.44 0 0 1-1.8 .7M258.2 222.5l-.6 .5M260.1 220.3l-.6 .5"/>
<path d="M116.5 248.8h27.4M335.9 259.3h77.5M335.9 241.7h77.5M335.9 269.9h77.5M335.9 284.7h77.5M335.9 280.5h77.5M358.8 280.5v4.2M381.7 280.5v11.2M385.7 287.6l2.8-.9v2.8l-2.8-.8zM399.3 284.7v7"/>
<circle cx="149.5" cy="94.9" r="6"/>
<circle cx="392.7" cy="288.1" r="1.76"/>
<circle cx="392.7" cy="288.1" r=".88"/>
</g>
<path d="M47 94.9h20M179.3 94.9h20" fill="none" stroke="#000" stroke-width="1" stroke-linecap="butt"/>
<g fill="#000">
<path d="M53.9 83.3h6.2l-3.1 11.6z" fill-rule="evenodd"/>
<path d="M186.2 83.3h6.3l-3.2 11.6z" fill-rule="evenodd"/>
</g>
<g font-size="5.1">
<text x="341.5" y="163.5">MATAR FILOS CORTANTES</text>
<text x="341.5" y="169.6">Y REBABAS</text>
<text x="375.1" y="169.6">0.5X45°</text>
<text x="340.8" y="177.2">FABRICAR</text>
</g>
<g font-size="5">
<text x="59.6" y="41.6">M</text>
<text x="192" y="41.6">M</text>
<text x="129.1" y="122.4">( 12 )</text>
<text x="117.1" y="137.9">( 18 )</text>
<text x="144.3" y="171.4">5.5</text>
<text x="176.3" y="178.8" transform="rotate(-90 176.3 178.8)">1</text>
<text x="171.3" y="211.5">2.75</text>
<text x="149.8" y="223.5">3</text>
<text x="116.5" y="247.8">CORTE M-M</text>
</g>
<g font-size="3.6">
<text x="364.8" y="10.3">MATERIAL</text>
<text x="338.4" y="79.3">ACABADO:</text>
<text x="366.7" y="85.6">NATURAL</text>
<text x="342.9" y="183.3">02</text>
<text x="350.3" y="183.5">COMO SE MUESTRA</text>
<text x="343.9" y="189.2">-</text>
<text x="350.7" y="189.1">VISTA ESPEJO</text>
</g>
<g font-size="3.3">
<text x="337" y="246.8">THIS DRAWING IS OUR PROPERTY.</text>
<text x="337" y="250.8">IT CAN´T BE REPRODUCED OR COMUNICATED</text>
<text x="337" y="254.7">WITHOUT OUR WRITTEN AGREEMENT</text>
</g>
<g font-size="2.5">
<text x="338.3" y="15.2">N°</text>
<text x="345.1" y="15.3">CANT</text>
<text x="354.6" y="15">MATERIAL</text>
<text x="372.9" y="15">DIMENSIONES DEL MATERIAL</text>
<text x="341.4" y="127.6">s</text>
<text x="353.7" y="127.6">t</text>
<text x="367.1" y="127.6">u</text>
<text x="379.1" y="127.6">v</text>
<text x="392.8" y="127.6">w</text>
<text x="406.6" y="127.6">x</text>
<text x="338" y="195.2">FECHA:</text>
<text x="368.1" y="195.2">02.02.2022</text>
<text x="338" y="200.7">DIBUJÓ:</text>
<text x="365.2" y="200.5">Antonio Morfín</text>
<text x="338" y="205.8">PROYECTO:</text>
<text x="370.4" y="209.8">1069F</text>
<text x="337.8" y="215.7">PESO APROXIMADO:</text>
<text x="366.5" y="215.8">1g</text>
<text x="375.4" y="238.4">TEL: +52 (222) 889 8587</text>
<text x="337.9" y="262.3">CLIENTE</text>
<text x="370.3" y="266.2">KOTEMAH</text>
<text x="337.9" y="272.9">NOMBRE DE LA PIEZA</text>
<text x="347.1" y="277.2">TORNILLO_ASISTENCIA</text>
<text x="336.8" y="287.4">No. DE PIEZA</text>
<text x="337" y="283.3">DIMENSIÓN: mm</text>
<text x="359.5" y="283.4">ESCALA:</text>
<text x="373" y="283.4">4:1</text>
<text x="382.1" y="283.6">FORMATO DE HOJA: A3</text>
<text x="403.4" y="287.2">HOJA</text>
<text x="357.5" y="290.4">024</text>
<text x="404.8" y="290.1">24</text>
</g>
<g font-size="2">
<text x="342.5" y="120.9">roh</text>
<text x="353.4" y="123.1">Rz100</text>
<text x="367.2" y="123.1">Rz40</text>
<text x="380.2" y="123.1">Rz25</text>
<text x="392.9" y="123.1">Rz10</text>
<text x="405.5" y="123.1">Rz6.3</text>
<text x="338" y="137">TOLERANCIA PARA BARRENOS</text>
<text x="369.8" y="137">SIMPLES, ROSCADOS Y CAJAS</text>
<text x="405.2" y="137">± 0.2</text>
<text x="338" y="141.9">TOLERANCIA PARA BARRENOS H7 ±0.02</text>
</g>
<g font-size="1.8">
<text x="339" y="19.9">24</text>
<text x="347.3" y="19.9">1</text>
<text x="356" y="21.2">TORNILLO</text>
<text x="357.6" y="19.1">ACERO</text>
<text x="383.2" y="19.9">TORNILLO M6x12</text>
<text x="339.5" y="25.2">-</text>
<text x="347.3" y="25.2">-</text>
<text x="359.8" y="25.4">-</text>
<text x="390.2" y="26.4">-</text>
<text x="339.5" y="30.5">-</text>
<text x="339.5" y="35.8">-</text>
<text x="347.3" y="30.5">-</text>
<text x="347.3" y="35.7">-</text>
<text x="359.8" y="30.7">-</text>
<text x="339.5" y="41">-</text>
<text x="347.3" y="41">-</text>
<text x="359.8" y="36">-</text>
<text x="359.8" y="41.3">-</text>
<text x="390.2" y="41">-</text>
<text x="339.5" y="46.3">-</text>
<text x="347.3" y="46.3">-</text>
<text x="359.8" y="46.6">-</text>
<text x="339.5" y="51.6">-</text>
<text x="347.3" y="51.6">-</text>
<text x="359.8" y="51.9">-</text>
<text x="390.2" y="51.6">-</text>
<text x="339.5" y="56.9">-</text>
<text x="347.3" y="56.9">-</text>
<text x="359.8" y="57.2">-</text>
<text x="339.5" y="62.2">-</text>
<text x="347.3" y="62.1">-</text>
<text x="359.8" y="62.4">-</text>
<text x="390.2" y="62.2">-</text>
<text x="390.2" y="72.7">-</text>
<text x="390.2" y="83.3">-</text>
<text x="390.2" y="93.9">-</text>
<text x="390.2" y="104.4">-</text>
<text x="337.3" y="147.3">DE: 0.5</text>
<text x="337.3" y="149.4">A:</text>
<text x="342.7" y="149.4">6</text>
<text x="347.9" y="147.3">DE:</text>
<text x="347.9" y="149.4">A:</text>
<text x="353.2" y="149.4">30</text>
<text x="354.3" y="147.3">6</text>
<text x="358.4" y="147.3">DE:</text>
<text x="358.4" y="149.4">A:</text>
<text x="362.7" y="149.4">120</text>
<text x="363.8" y="147.3">30</text>
<text x="369" y="147.3">DE: 120</text>
<text x="369" y="149.4">A:</text>
<text x="373.3" y="149.4">315</text>
<text x="379.6" y="147.3">DE:</text>
<text x="379.6" y="149.4">A:</text>
<text x="383.8" y="149.4">1000</text>
<text x="384.9" y="147.3">315</text>
<text x="390.5" y="147.3">DE: 1000</text>
<text x="390.5" y="149.4">A:</text>
<text x="394.8" y="149.4">2000</text>
<text x="402.8" y="147.3">DE: 2000</text>
<text x="402.8" y="149.4">A:</text>
<text x="407.1" y="149.4">4000</text>
<text x="338.7" y="154.7">±0.1</text>
<text x="349.3" y="154.7">±0.2</text>
<text x="359.8" y="154.7">±0.3</text>
<text x="370.4" y="154.7">±0.5</text>
<text x="381" y="154.7">±0.8</text>
<text x="392.2" y="154.7">±1.2</text>
<text x="406" y="154.7">±2</text>
</g>
</svg>
